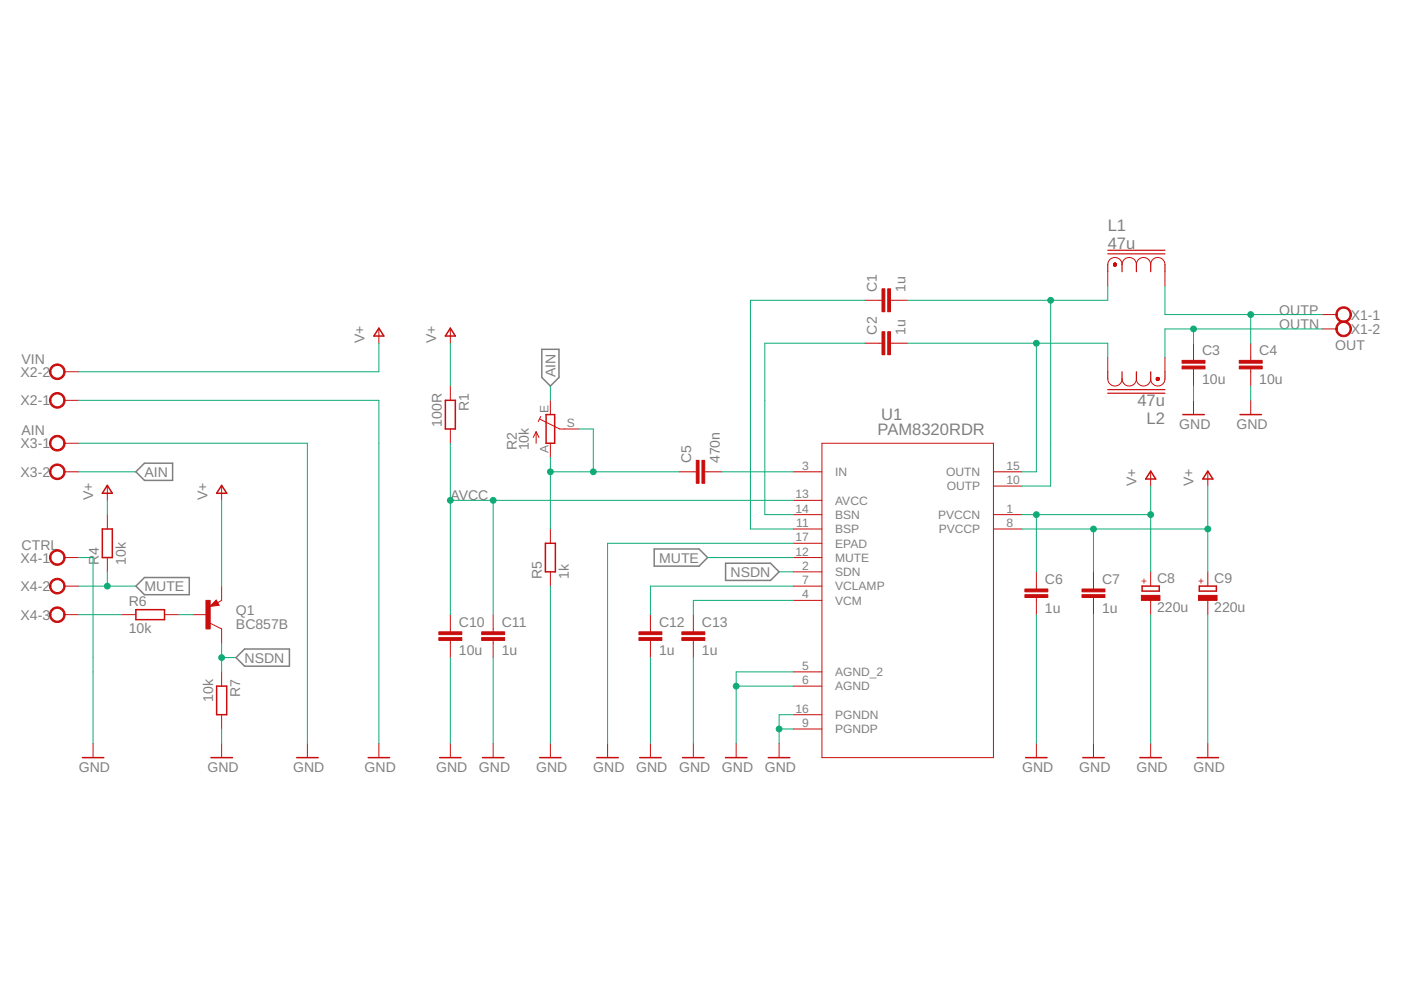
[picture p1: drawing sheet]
<svg xmlns="http://www.w3.org/2000/svg" width="297mm" height="210mm" viewBox="0 0 297 210" stroke-linecap="round" stroke-linejoin="round" font-family="sans-serif">
<path d="M114.9 74.1h3.6v5.9l-1.8 1.9-1.8-1.9zM30.6 98.2h6v3.7h-6l-1.8-1.9zM138.7 116.4h9.5l1.8 1.8-1.8 1.8h-9.5zM153.8 119.4h9.6l1.8 1.8-1.8 1.9h-9.6zM30.6 122.4h9.5v3.7h-9.5l-1.8-1.8zM50 139.4l1.9-1.8h9.5v3.6h-9.5z" fill="none" stroke="#808080" stroke-width=".32"/>
<g fill="none" stroke="#c90d0c" stroke-width=".21">
<path d="M234.9 56.1a1.51 1.51 0 0 1 1.5-1.5 1.51 1.51 0 0 1 1.5 1.5 1.52 1.52 0 0 1 1.5-1.5 1.52 1.52 0 0 1 1.5 1.5 1.51 1.51 0 0 1 1.6-1.5 1.51 1.51 0 0 1 1.5 1.5 1.51 1.51 0 0 1 1.5-1.5 1.51 1.51 0 0 1 1.5 1.5M234.9 57.6v3M247 57.6v3M13.7 78.8h3M80.3 69.7v3.1M95.5 69.7v3.1M183.4 72.8h3.6M183.4 63.7h3.6M188.8 72.8h3.6M188.8 63.7h3.6M234.9 75.8v3M247 75.8v3"/>
<path d="M253 72.8v3.6M253 78.2v3.7M265.2 72.8v3.6M265.2 78.2v3.7M280.3 66.7h3.1M280.3 69.7h3.1M13.7 94h3M13.7 84.9h3M95.5 81.9v3M95.5 91v3M113.7 91.5v2.5M113.7 91.5l-.6 1.3"/>
<path d="M113.7 91.5l.6 1.3M114.4 88.9l4.3 2.1h4M114.7 88.3l-.6 1.1M116.7 84.9v3M116.7 94v3M174.3 94h36.3v66.6h-36.3zM234.9 80.3a1.51 1.51 0 0 0 1.5 1.6 1.51 1.51 0 0 0 1.5-1.6 1.52 1.52 0 0 0 1.5 1.6 1.52 1.52 0 0 0 1.5-1.6 1.51 1.51 0 0 0 1.6 1.6 1.51 1.51 0 0 0 1.5-1.6 1.51 1.51 0 0 0 1.5 1.6 1.51 1.51 0 0 0 1.5-1.6M253 84.9v3M265.2 84.9v3M13.7 100h3M13.7 118.2h3M22.8 103.1v3"/>
<path d="M22.8 109.1v3.1M22.8 118.2v3M47 103.1v3M116.7 112.2v3M144 100h3.6M149.4 100h3.7M168.2 100h6.1M168.2 106.1h6.1M168.2 109.1h6.1M168.2 112.2h6.1M168.2 115.2h6.1M168.2 118.2h6.1"/>
<path d="M210.6 100h6.1M210.6 109.1h6.1M210.6 112.2h6.1M210.6 103.1h6.1M244 100v3.1M256.1 100v3.1M13.7 124.3h3M13.7 130.3h3M25.8 130.3h3M34.9 130.3h3M40.9 130.3h3.1M44.6 132.1l2.4 1.2v3.1"/>
<path d="M45.8 127.2l.7 1.1-1.9 .3zM47 124.3v3l-.9 .5M95.5 130.3v3.7M95.5 135.8v3.6M104.6 130.3v3.7M104.6 135.8v3.6M116.7 121.2v3.1M137.9 130.3v3.7M137.9 135.8v3.6M147 130.3v3.7M147 135.8v3.6M168.2 121.2h6.1"/>
<path d="M168.2 124.3h6.1M168.2 127.3h6.1M219.7 121.2v3.7M219.7 126.7v3.6M231.8 121.2v3.7M231.8 126.7v3.6M244 121.2v3.1M244 127.3v3M256.1 121.2v3.1M256.1 127.3v3M19.7 157.6v3M47 142.5v3"/>
<path d="M47 151.5v3.1M47 157.6v3M65.2 157.6v3M80.3 157.6v3M95.5 157.6v3M104.6 157.6v3M116.7 157.6v3M128.8 157.6v3M137.9 157.6v3M147 157.6v3M156.1 157.6v3M165.2 157.6v3"/>
<path d="M168.2 142.5h6.1M168.2 145.5h6.1M168.2 151.5h6.1M168.2 154.6h6.1M219.7 157.6v3M231.8 157.6v3M244 157.6v3M256.1 157.6v3"/>
<circle cx="236.4" cy="56.1" r=".31"/>
<circle cx="245.5" cy="80.3" r=".3"/>
</g>
<g fill="none" stroke="#c90d0c" stroke-width=".32">
<path d="M80.3 69.6l1.1 1.6h-2.1zM95.5 69.6l1 1.6h-2.1zM94.4 84.9h2.1v6.1h-2.1zM115.8 87.9h1.8v6.1h-1.8zM244 99.9l1 1.7h-2.1zM250.8 87.9h4.5M256.1 99.9l1.1 1.7h-2.2zM262.9 87.9h4.5M21.7 112.2h2.1v6h-2.1zM22.8 102.9l1 1.7h-2.1zM47 102.9l1.1 1.7h-2.2zM115.6 115.2h2.2v6h-2.2z"/>
<path d="M28.8 129.3h6.1v2.1h-6.1zM45.8 128.1h-.5l.5-.3 .3 .4-1.2 .2 .9-1 .4 .8M242.1 124.3h3.7v1h-3.7zM254.3 124.3h3.6v1h-3.6zM45.9 145.5h2.2v6h-2.2zM17.5 160.6h4.5M44.7 160.6h4.6M62.9 160.6h4.6M78.1 160.6h4.5M93.2 160.6h4.5M102.3 160.6h4.5M114.4 160.6h4.6"/>
<path d="M126.5 160.6h4.6M135.6 160.6h4.6M144.7 160.6h4.6M153.8 160.6h4.6M162.9 160.6h4.5M217.4 160.6h4.6M229.6 160.6h4.5M241.7 160.6h4.5M253.8 160.6h4.6"/>
</g>
<g fill="#c90d0c" stroke="#c90d0c" stroke-width=".21">
<path d="M188.2 70.3h.6v4.9h-.6z"/>
<path d="M187 70.3h.6v4.9h-.6z"/>
<path d="M188.2 61.2h.6v4.9h-.6z"/>
<path d="M187 61.2h.6v4.9h-.6z"/>
<path d="M135.5 135.2h4.8v.6h-4.8z"/>
<path d="M135.5 134h4.8v.6h-4.8z"/>
<path d="M144.6 135.2h4.8v.6h-4.8z"/>
<path d="M144.6 134h4.8v.6h-4.8z"/>
<path d="M102.1 135.2h4.9v.6h-4.9z"/>
<path d="M102.1 134h4.9v.6h-4.9z"/>
<path d="M148.8 97.6h.6v4.9h-.6z"/>
<path d="M147.6 97.6h.6v4.9h-.6z"/>
<path d="M242 126.2h3.9v1.1h-3.9z"/>
<path d="M254.1 126.2h3.9v1.1h-3.9z"/>
<path d="M217.3 126.1h4.9v.6h-4.9z"/>
<path d="M217.3 124.9h4.9v.6h-4.9z"/>
<path d="M229.4 126.1h4.9v.6h-4.9z"/>
<path d="M229.4 124.9h4.9v.6h-4.9z"/>
<path d="M93 135.2h4.9v.6h-4.9z"/>
<path d="M93 134h4.9v.6h-4.9z"/>
<path d="M250.6 77.6h4.9v.6h-4.9z"/>
<path d="M250.6 76.4h4.9v.6h-4.9z"/>
<path d="M262.7 77.6h4.9v.6h-4.9z"/>
<path d="M262.7 76.4h4.9v.6h-4.9z"/>
<path d="M43.7 127.3h.9v6h-.9z"/>
</g>
<g fill="#c90d0c" stroke="#c90d0c" stroke-width=".21">
<path d="M283.6 65.6a1.66 1.66 0 0 1 2.7 .2 1.66 1.66 0 0 1-1 2.5 1.66 1.66 0 0 1-2.1-1.6h.3a1.36 1.36 0 0 1 1.9-1.3 1.36 1.36 0 0 1 .3 2.3 1.36 1.36 0 0 1-2.2-.7v-.3h-.3z" fill-rule="evenodd"/>
<path d="M283.6 68.7a1.66 1.66 0 0 1 2.6 .1 1.66 1.66 0 0 1-.8 2.5 1.66 1.66 0 0 1-2.2-1.6h.3a1.36 1.36 0 0 1 1.9-1.2 1.36 1.36 0 0 1 .3 2.2 1.36 1.36 0 0 1-2.2-.7v-.3h-.3z" fill-rule="evenodd"/>
<path d="M11.2 83.5a1.67 1.67 0 0 1 2.5 .7 1.67 1.67 0 0 1-1.2 2.3 1.67 1.67 0 0 1-2-1.6h.3a1.36 1.36 0 0 1 2-1.2 1.36 1.36 0 0 1 .2 2.3 1.36 1.36 0 0 1-2.2-.8v-.3h-.3a1.77 1.77 0 0 1 .7-1.4z" fill-rule="evenodd"/>
<path d="M10.9 77.7a1.67 1.67 0 0 1 2.6 .2 1.67 1.67 0 0 1-.9 2.5 1.67 1.67 0 0 1-2.1-1.6h.3a1.37 1.37 0 0 1 2-1.1 1.37 1.37 0 0 1 .2 2.3 1.37 1.37 0 0 1-2.2-.9v-.3h-.3z" fill-rule="evenodd"/>
<path d="M10.9 92.9a1.67 1.67 0 0 1 2.6 .2 1.67 1.67 0 0 1-.9 2.5 1.67 1.67 0 0 1-2.1-1.6h.3a1.37 1.37 0 0 1 2-1.2 1.37 1.37 0 0 1 .2 2.4 1.37 1.37 0 0 1-2.2-.9v-.3h-.3z" fill-rule="evenodd"/>
<path d="M10.9 99a1.67 1.67 0 0 1 2.6 .1 1.67 1.67 0 0 1-.9 2.5 1.67 1.67 0 0 1-2.1-1.6h.3a1.37 1.37 0 0 1 2-1.1 1.37 1.37 0 0 1 .2 2.3 1.37 1.37 0 0 1-2.2-.8v-.4h-.3z" fill-rule="evenodd"/>
<path d="M10.9 117.1a1.67 1.67 0 0 1 2.6 .2 1.67 1.67 0 0 1-.9 2.5 1.67 1.67 0 0 1-2.1-1.6h.3a1.37 1.37 0 0 1 2-1.1 1.37 1.37 0 0 1 .2 2.3 1.37 1.37 0 0 1-2.2-.9v-.3h-.3z" fill-rule="evenodd"/>
<path d="M10.9 123.2a1.67 1.67 0 0 1 2.6 .2 1.67 1.67 0 0 1-.9 2.5 1.67 1.67 0 0 1-2.1-1.6h.3a1.36 1.36 0 0 1 2-1.2 1.36 1.36 0 0 1 .2 2.3 1.36 1.36 0 0 1-2.2-.8v-.3h-.3z" fill-rule="evenodd"/>
<path d="M10.9 129.3a1.67 1.67 0 0 1 2.6 .2 1.67 1.67 0 0 1-.9 2.5 1.67 1.67 0 0 1-2.1-1.7h.3a1.36 1.36 0 0 1 2-1.1 1.36 1.36 0 0 1 .2 2.3 1.36 1.36 0 0 1-2.2-.9v-.3h-.3z" fill-rule="evenodd"/>
</g>
<g fill="none" stroke="#c90d0c" stroke-width=".25">
<path d="M234.9 53.1h12.1M234.9 53.8h12.1M234.9 56.1v1.5M237.9 56.1v1.5M240.9 56.1v1.5M244 56.1v1.5M247 56.1v1.5M234.9 78.8v1.5M237.9 78.8v1.5M240.9 78.8v1.5M244 78.8v1.5M247 78.8v1.5"/>
<path d="M234.9 83.4h12.1M234.9 82.6h12.1"/>
</g>
<path d="M236.4 56.1v.2M245.5 80.2v.1" fill="none" stroke="#c90d0c" stroke-width=".61"/>
<g fill="none" stroke="#0dab76" stroke-width=".21">
<path d="M80.3 72.8v6h-63.6M95.5 72.8v9.1M183.4 72.8h-21.2v36.3h6M183.4 63.7h-24.3v48.5h9.1M192.4 72.8h42.5v3M219.7 72.8v27.2h-3M222.8 63.7v39.4h-6.1M234.9 60.6v3.1h-42.5M247 60.6v6.1h33.3M253 69.7v3.1M265.2 66.7v6.1M280.3 69.7h-33.3v6.1"/>
<path d="M16.7 84.9h63.6v72.7M16.7 94h48.5v63.6M95.5 94v36.3M116.7 81.9v3M116.7 97v15.2M122.7 91h3.1v9M253 81.9v3M265.2 81.9v3M16.7 118.2h3v39.4M16.7 100h12.1M22.8 106.1v3M47 106.1v18.2"/>
<path d="M95.5 106.1h72.7M104.6 106.1v24.2M116.7 100h27.3M150 118.2h18.2M153.1 100h15.1M168.2 115.2h-39.4v42.4M216.7 109.1h27.3M216.7 112.2h39.4M219.7 109.1v12.1M231.8 112.2v9M244 103.1v18.1M256.1 103.1v18.1"/>
<path d="M16.7 124.3h12.1M16.7 130.3h9.1M22.8 121.2v3.1M37.9 130.3h3M47 136.4v6.1M47 139.4h3M95.5 139.4v18.2M104.6 139.4v18.2M116.7 124.3v33.3M137.9 139.4v18.2M147 139.4v18.2M165.2 121.2h3"/>
<path d="M168.2 124.3h-30.3v6M168.2 127.3h-21.2v3M219.7 130.3v27.3M231.8 130.3v27.3M244 130.3v27.3M256.1 130.3v27.3M47 154.6v3M156.1 145.5h12.1M165.2 154.6h3M168.2 151.5h-3v6.1M168.2 142.5h-12.1v15.1"/>
</g>
<g fill="#0dab76" stroke="#0dab76" stroke-width=".21">
<circle cx="165.2" cy="154.6" r=".61"/>
<circle cx="156.1" cy="145.5" r=".61"/>
<circle cx="244" cy="109.1" r=".61"/>
<circle cx="219.7" cy="109.1" r=".61"/>
<circle cx="256.1" cy="112.2" r=".61"/>
<circle cx="231.8" cy="112.2" r=".61"/>
<circle cx="219.7" cy="72.8" r=".61"/>
<circle cx="222.8" cy="63.7" r=".61"/>
<circle cx="104.6" cy="106.1" r=".61"/>
<circle cx="95.5" cy="106.1" r=".61"/>
<circle cx="22.8" cy="124.3" r=".61"/>
<circle cx="47" cy="139.4" r=".61"/>
<circle cx="265.2" cy="66.7" r=".61"/>
<circle cx="253" cy="69.7" r=".61"/>
<circle cx="116.7" cy="100" r=".61"/>
<circle cx="125.8" cy="100" r=".61"/>
</g>
<g font-size="3.5" fill="#808080">
<text x="234.9" y="52.9">47u</text>
<text x="234.9" y="49.1">L1</text>
<text x="186.8" y="89.2">U1</text>
<text x="241.2" y="86.1">47u</text>
<text x="243.1" y="89.8">L2</text>
<text x="186.1" y="92.2">PAM8320RDR</text>
</g>
<g font-size="3" fill="#808080">
<text x="185.9" y="61.9" transform="rotate(-90 185.9 61.9)">C1</text>
<text x="192" y="61.9" transform="rotate(-90 192 61.9)">1u</text>
<text x="185.9" y="70.9" transform="rotate(-90 185.9 70.9)">C2</text>
<text x="192" y="70.9" transform="rotate(-90 192 70.9)">1u</text>
<text x="271.2" y="66.7">OUTP</text>
<text x="271.2" y="69.7">OUTN</text>
<text x="286.4" y="67.8">X1-1</text>
<text x="286.4" y="70.8">X1-2</text>
<text x="4.6" y="77.2">VIN</text>
<text x="77.3" y="72.8" transform="rotate(-90 77.3 72.8)">V+</text>
<text x="92.5" y="72.8" transform="rotate(-90 92.5 72.8)">V+</text>
<text x="254.9" y="75.3">C3</text>
<text x="267" y="75.3">C4</text>
<text x="283.1" y="74.1">OUT</text>
<text x="4.4" y="79.9">X2-2</text>
<text x="117.8" y="80" transform="rotate(-90 117.8 80)">AIN</text>
<text x="254.9" y="81.4">10u</text>
<text x="267" y="81.4">10u</text>
<text x="4.4" y="85.9">X2-1</text>
<text x="99.4" y="87.2" transform="rotate(-90 99.4 87.2)">R1</text>
<text x="4.4" y="95">X3-1</text>
<text x="4.6" y="92.3">AIN</text>
<text x="93.7" y="90.5" transform="rotate(-90 93.7 90.5)">100R</text>
<text x="109.6" y="95.5" transform="rotate(-90 109.6 95.5)">R2</text>
<text x="112.1" y="95.5" transform="rotate(-90 112.1 95.5)">10k</text>
<text x="250" y="90.9">GND</text>
<text x="262.1" y="90.9">GND</text>
<text x="4.4" y="101.1">X3-2</text>
<text x="30.6" y="101.1">AIN</text>
<text x="146.5" y="98.2" transform="rotate(-90 146.5 98.2)">C5</text>
<text x="152.6" y="98.2" transform="rotate(-90 152.6 98.2)">470n</text>
<text x="19.7" y="106.1" transform="rotate(-90 19.7 106.1)">V+</text>
<text x="44" y="106.1" transform="rotate(-90 44 106.1)">V+</text>
<text x="95.5" y="106.1">AVCC</text>
<text x="240.9" y="103.1" transform="rotate(-90 240.9 103.1)">V+</text>
<text x="253.1" y="103.1" transform="rotate(-90 253.1 103.1)">V+</text>
<text x="4.4" y="119.3">X4-1</text>
<text x="4.6" y="116.5">CTRL</text>
<text x="21" y="119.7" transform="rotate(-90 21 119.7)">R4</text>
<text x="26.7" y="119.7" transform="rotate(-90 26.7 119.7)">10k</text>
<text x="139.8" y="119.3">MUTE</text>
<text x="4.4" y="125.3">X4-2</text>
<text x="30.6" y="125.3">MUTE</text>
<text x="114.9" y="122.8" transform="rotate(-90 114.9 122.8)">R5</text>
<text x="120.6" y="122.8" transform="rotate(-90 120.6 122.8)">1k</text>
<text x="154.9" y="122.3">NSDN</text>
<text x="221.5" y="123.8">C6</text>
<text x="233.7" y="123.8">C7</text>
<text x="245.3" y="123.7">C8</text>
<text x="257.4" y="123.7">C9</text>
<text x="4.4" y="131.4">X4-3</text>
<text x="27.3" y="128.5">R6</text>
<text x="50" y="130.3">Q1</text>
<text x="221.5" y="129.9">1u</text>
<text x="233.7" y="129.9">1u</text>
<text x="245.3" y="129.8">220u</text>
<text x="257.4" y="129.8">220u</text>
<text x="27.3" y="134.3">10k</text>
<text x="50" y="133.4">BC857B</text>
<text x="97.3" y="132.9">C10</text>
<text x="106.4" y="132.9">C11</text>
<text x="139.7" y="132.9">C12</text>
<text x="148.8" y="132.9">C13</text>
<text x="51.8" y="140.5">NSDN</text>
<text x="97.3" y="139">10u</text>
<text x="106.4" y="139">1u</text>
<text x="139.7" y="139">1u</text>
<text x="148.8" y="139">1u</text>
<text x="45.2" y="148.8" transform="rotate(-90 45.2 148.8)">10k</text>
<text x="50.9" y="147.8" transform="rotate(-90 50.9 147.8)">R7</text>
<text x="16.7" y="163.7">GND</text>
<text x="44" y="163.7">GND</text>
<text x="62.2" y="163.7">GND</text>
<text x="77.3" y="163.7">GND</text>
<text x="92.5" y="163.7">GND</text>
<text x="101.5" y="163.7">GND</text>
<text x="113.7" y="163.7">GND</text>
<text x="125.8" y="163.7">GND</text>
<text x="134.9" y="163.7">GND</text>
<text x="144" y="163.7">GND</text>
<text x="153.1" y="163.7">GND</text>
<text x="162.1" y="163.7">GND</text>
<text x="216.7" y="163.7">GND</text>
<text x="228.8" y="163.7">GND</text>
<text x="240.9" y="163.7">GND</text>
<text x="253.1" y="163.7">GND</text>
</g>
<g font-size="2.6" fill="#808080">
<text x="116.3" y="87.5" transform="rotate(-90 116.3 87.5)">E</text>
<text x="120.1" y="90.5">S</text>
<text x="116.3" y="96.1" transform="rotate(-90 116.3 96.1)">A</text>
<text x="170.1" y="99.6">3</text>
<text x="177.1" y="100.9">IN</text>
<text x="200.6" y="100.9">OUTN</text>
<text x="213.4" y="99.6">15</text>
<text x="168.6" y="105.7">13</text>
<text x="177.1" y="107">AVCC</text>
<text x="200.8" y="104">OUTP</text>
<text x="213.4" y="102.6">10</text>
<text x="168.6" y="108.7">14</text>
<text x="168.8" y="111.7">11</text>
<text x="177.1" y="110">BSN</text>
<text x="177.1" y="113.1">BSP</text>
<text x="198.9" y="110">PVCCN</text>
<text x="199" y="113.1">PVCCP</text>
<text x="213.4" y="108.7">1</text>
<text x="213.4" y="111.7">8</text>
<text x="168.6" y="114.8">17</text>
<text x="168.6" y="117.8">12</text>
<text x="177.1" y="116.1">EPAD</text>
<text x="177.1" y="119.1">MUTE</text>
<text x="170.1" y="120.8">2</text>
<text x="170.1" y="123.8">7</text>
<text x="177.1" y="122.2">SDN</text>
<text x="177.1" y="125.2">VCLAMP</text>
<text x="170.1" y="126.9">4</text>
<text x="177.1" y="128.2">VCM</text>
<text x="170.1" y="142">5</text>
<text x="177.1" y="143.4">AGND_2</text>
<text x="170.1" y="145.1">6</text>
<text x="177.1" y="146.4">AGND</text>
<text x="168.6" y="151.1">16</text>
<text x="170.1" y="154.1">9</text>
<text x="177.1" y="152.4">PGNDN</text>
<text x="177.1" y="155.5">PGNDP</text>
</g>
<g font-size="2.1" fill="#c90d0c">
<text x="243.3" y="123.8" transform="rotate(-90 243.3 123.8)">+</text>
<text x="255.4" y="123.8" transform="rotate(-90 255.4 123.8)">+</text>
</g>
</svg>
